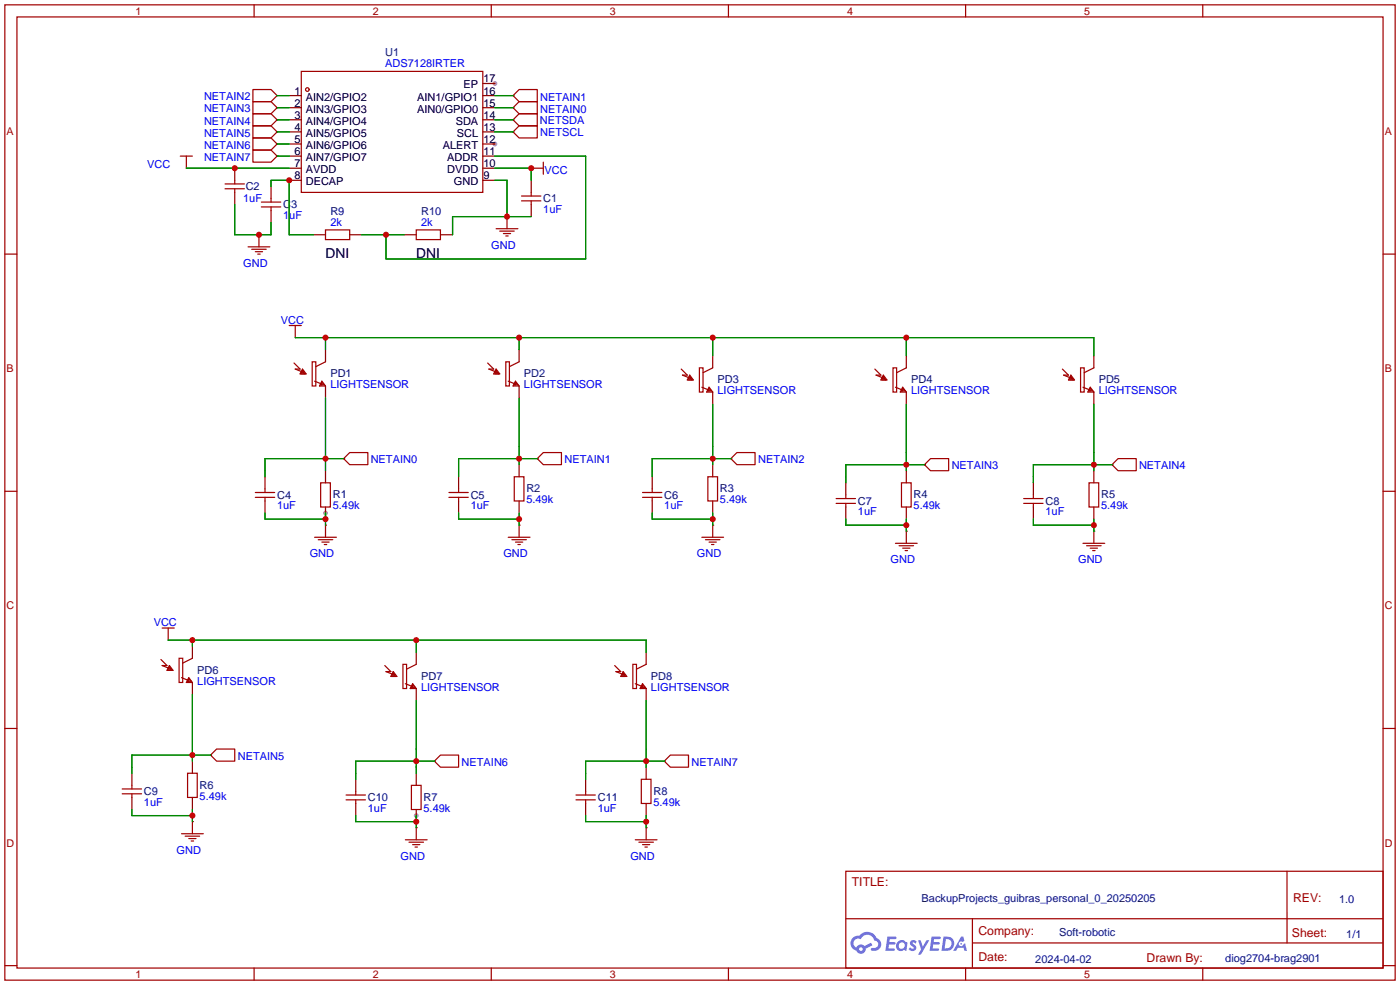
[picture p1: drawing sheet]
<svg xmlns="http://www.w3.org/2000/svg" width="294mm" height="207mm" viewBox="0 0 294 207" stroke-linecap="round" stroke-linejoin="round" font-family="sans-serif">
<g fill="#999">
<circle cx="103.9" cy="30.2" r=".51"/>
<circle cx="103.9" cy="17.5" r=".51"/>
<circle cx="68.3" cy="107.7" r=".51"/>
<circle cx="87.4" cy="171.2" r=".51"/>
</g>
<g fill="none" stroke="#a10000" stroke-width=".25">
<path d="M1 1h291.9v204.7h-291.9zM3.6 3.6h286.7v199.6h-286.7zM53.3 1v2.6M103.1 1v2.6M152.9 1v2.6M202.7 1v2.6M252.5 1v2.6M1 53.3h2.6M290.3 53.3h2.6M1 103.1h2.6M290.3 103.1h2.6M1 152.9h2.6"/>
<path d="M290.3 152.9h2.6M177.5 182.9h112.8v20.3h-112.8zM177.6 192.8h112.6M204.1 197.9h86.1M204.1 192.8v10.2M270.2 182.9v15M1 202.7h2.6M53.3 203.2v2.5M103.1 203.2v2.5M152.9 203.2v2.5M202.7 203.2v2.5M252.5 203.2v2.5"/>
<path d="M290.3 202.7h2.6"/>
</g>
<g fill="#5487ff">
<path d="M191.2 197.5l.5-.2 .4 .1 .3 .3-.2 .4a.33 .33 0 0 0-.3-.3 .33 .33 0 0 0-.4 .1l.1 .1a.86 .86 0 0 1 .7 .7 .86 .86 0 0 1-.3 .8l-.7 .1-.6-.4 .4-.4 .5 .3 .2-.1v-.2a.88 .88 0 0 1-.6-1.3z"/>
<path d="M192.7 197.4h.6l.4 1.3 .8-1.3h.6l-1.8 3h-.6l.6-1.1z"/>
<path d="M186.3 196.6h1.6l.3 .1-.1 .4h-1.3l-.1 .6h1.1l.2 .3-.3 .3h-1.1l-.1 .8h1.2l.1 .2-.1 .2-1.8 .1z"/>
<path d="M195.6 196.6h1.6l.2 .1v.4h-1.3l-.1 .6h1.1l.2 .3-.3 .3h-1.1l-.1 .8h1.2l.1 .2-.1 .2-1.9 .1z"/>
<path d="M201.7 196.6h.5l.3 .9-.5 .2a.5 .5 0 0 0-.7 .2 .5 .5 0 0 0 .3 .7 .5 .5 0 0 0 .6-.4l.4-.2 .4 1.6h-.6l-.1-.7h-1.2l-.4 .7h-.6z"/>
<path d="M198 196.6l-.4 3h1a1.51 1.51 0 0 0 1.7-1.5 1.51 1.51 0 0 0-1.8-1.5zM198.6 197.1a1.02 1.02 0 0 1 1.1 1.2 1.02 1.02 0 0 1-1.4 .8z"/>
<path d="M188.5 197.6a1.11 1.11 0 0 0-.3 1.6 1.11 1.11 0 0 0 1.6 .2l.5 .2 .2-1.7-.4-.2a1.02 1.02 0 0 0-1.6-.1zM188.6 198.5a.67 .67 0 0 1 1.3 0 .67 .67 0 0 1-1.3 0z"/>
<path d="M179 196.9a1.58 1.58 0 0 0 .8 2.6 1.01 1.01 0 0 0 1.1 .7 1.01 1.01 0 0 0 .8-1.1l1.4-.7-.3-.5-1.3 .7a1.03 1.03 0 0 0-1.7 .3 1 1 0 0 1-.5-1.4 1 1 0 0 1 1.4-.3 1.49 1.49 0 0 1 1.5-1 1.49 1.49 0 0 1 1.4 1.2 .82 .82 0 0 1 .7 1.1 .82 .82 0 0 1-1.2 .5l-.3 .1v.3a1.4 1.4 0 0 0 2-.6 1.4 1.4 0 0 0-.8-1.9 2.19 2.19 0 0 0-3.7-.5l-.8 .1zM180.3 199.2a.4 .4 0 0 1 .8 0 .4 .4 0 0 1-.8 0z"/>
<circle cx="201.8" cy="198.1" r=".19"/>
</g>
<g fill="none" stroke="#a10000" stroke-width=".25">
<path d="M53.1 18.8h3.8l1.3 1.3-1.3 1.2h-3.8zM63.2 15h38.1v25.4h-38.1zM37.8 32.8h2.6M39.1 32.8v2.5M47.2 38.6h4.1M47.2 39.6h4.1M49.3 37.8v.8M49.3 39.6v.8M53.1 21.3h3.8l1.3 1.3-1.3 1.3h-3.8zM53.1 23.9h3.8l1.3 1.2-1.3 1.3h-3.8zM53.1 26.4h3.8l1.3 1.3-1.3 1.3h-3.8zM53.1 29h3.8l1.3 1.2-1.3 1.3h-3.8z"/>
<path d="M53.1 31.5h3.8l1.3 1.3-1.3 1.2h-3.8zM107.7 20.1l1.3-1.3h3.8v2.5h-3.8zM107.7 22.6l1.3-1.3h3.8v2.6h-3.8zM107.7 27.7l1.3-1.3h3.8v2.6h-3.8zM109 23.9h3.8v2.5h-3.8l-1.3-1.3zM111.5 35.3h2.5M114 34v2.6M52.1 51.8h4.5M52.8 52.3h3.1M53.6 52.8h1.5M54.1 53.3h.5M54.4 49.3v2.5"/>
<path d="M54.9 43.4h4M54.9 42.4h4M56.9 41.7v.7M56.9 43.4v.8M68.3 48.3h5.1v2h-5.1zM87.4 48.3h5.1v2h-5.1zM104.1 48h4.6M104.9 48.5h3M105.7 49h1.5M106.2 49.5h.5M106.4 45.5v2.5M109.5 42.2h4"/>
<path d="M109.5 41.1h4M111.5 40.4v.7M111.5 42.2v.7M60.7 68.3h2.5M61.7 76.2l1.3 1.3h-1l1.2 .5M62 68.3v2.6M63.5 77.5l.8 1h-1.3zM63.5 78l.3 .2h-.6l.3-.5 .5 .8M65.5 75.9h.8v5.1h-.8zM68.3 75.9l-2 1.1M102.4 76.2l1.2 1.3h-1l1.3 .5M104.1 77.5l.8 1h-1.3z"/>
<path d="M104.1 78l.3 .2h-.5l.2-.5 .5 .8M106.2 75.9h.7v5.1h-.7zM109 75.9l-2.1 1.1M143 77.5l1.3 1.2h-1l1.2 .5M144.8 78.7l.7 1.1h-1.2zM144.8 79.2l.2 .3h-.5l.3-.5 .5 .8M146.8 77.2h.8v5.1h-.8zM149.6 77.2l-2 1M183.6 77.5l1.3 1.2h-1l1.3 .5M185.4 78.7l.8 1.1h-1.3zM185.4 79.2l.3 .3h-.5l.2-.5 .5 .8M187.5 77.2h.7v5.1h-.7z"/>
<path d="M190.2 77.2l-2 1M223 77.5l1.3 1.2h-1l1.2 .5M224.8 78.7l.8 1.1h-1.3zM224.8 79.2l.2 .3h-.5l.3-.5 .5 .8M226.8 77.2h.8v5.1h-.8zM229.6 77.2l-2 1M66 80l1.3 .5M67.6 80l.7 1h-1.2zM67.6 80.3l.5 .5h-.8zM67.6 80.5v.3M72.1 96.3l1.3-1.3h3.8v2.5h-3.8zM106.7 80l1.2 .5"/>
<path d="M108.2 80l.8 1h-1.3zM108.2 80.3l.5 .5h-.8zM108.2 80.5v.3M112.8 96.3l1.2-1.3h3.9v2.5h-3.9zM147.3 81.3l1.3 .5M148.8 81.3l.8 1h-1.3zM148.8 81.5l.6 .5h-.8zM148.8 81.8v.2M153.4 96.3l1.3-1.3h3.8v2.5h-3.8zM188 81.3l1.2 .5M189.5 81.3l.7 1h-1.2zM189.5 81.5l.5 .5h-.8z"/>
<path d="M189.5 81.8v.2M195.3 96.3h3.8v2.5h-3.8l-1.2-1.3zM227.3 81.3l1.3 .5M228.9 81.3l.7 1h-1.3zM228.9 81.5l.5 .5h-.8zM228.9 81.8v.2M233.4 97.5l1.3-1.2h3.8v2.5h-3.8zM53.6 104.4h4.1M53.6 103.4h4.1M55.6 102.6v.8M55.6 104.4v.8M66 112.8h4.6"/>
<path d="M66.8 113.3h3M67.3 101.3h2v5.1h-2zM67.6 113.8h1.5M68.1 114.3h.5M68.3 110.2v2.6M94.2 104.4h4.1M94.2 103.4h4.1M96.3 102.6v.8M96.3 104.4v.8M106.7 112.8h4.6M107.4 113.3h3.1M107.9 100.1h2.1v5.1h-2.1z"/>
<path d="M108.2 113.8h1.5M108.7 114.3h.5M109 110.2v2.6M134.9 104.4h4M134.9 103.4h4M136.9 102.6v.8M136.9 104.4v.8M147.3 112.8h4.6M148.1 113.3h3M148.6 100.1h2v5.1h-2zM148.8 113.8h1.6M149.4 114.3h.5"/>
<path d="M149.6 110.2v2.6M175.5 105.7h4.1M175.5 104.6h4.1M177.5 103.9v.7M177.5 105.7v.7M188 114h4.5M188.7 114.6h3.1M189.2 101.3h2.1v5.1h-2.1zM189.5 115.1h1.5M190 115.6h.5M190.2 111.5v2.5M214.9 105.7h4"/>
<path d="M214.9 104.6h4M216.9 103.9v.7M216.9 105.7v.7M227.3 114h4.6M228.1 114.6h3M228.6 101.3h2v5.1h-2zM228.9 115.1h1.5M229.4 115.6h.5M229.6 111.5v2.5M33.8 138.4l1.3 1.3h-1.1l1.3 .5M34 131.8h2.6M35.3 131.8v2.6"/>
<path d="M35.6 139.7l.7 1h-1.2zM37.6 138.2h.8v5.1h-.8zM40.4 138.2l-2 1M80.8 139.7l1.2 1.3h-1l1.3 .5M84.6 139.4h.7v5.1h-.7zM87.4 139.4l-2.1 1.1M129 139.7l1.3 1.3h-1l1.3 .5M132.8 139.4h.8v5.1h-.8zM135.6 139.4l-2 1.1M35.6 140.2l.2 .3h-.5l.3-.5 .5 .7M38.1 142.2l1.3 .5M39.6 142.2l.8 1.1h-1.3z"/>
<path d="M39.6 142.5l.5 .5h-.7zM39.6 142.7v.3M44.2 158.5l1.3-1.3h3.8v2.6h-3.8zM82.5 141l.8 1h-1.3zM82.5 141.5l.3 .2h-.5l.2-.5 .6 .8M85.1 143.5l1.3 .5M86.6 143.5l.8 1h-1.3zM86.6 143.8l.5 .5h-.7zM86.6 144v.3M92.5 158.5h3.8v2.5h-3.8l-1.3-1.2zM130.8 141l.8 1h-1.3zM130.8 141.5l.3 .2h-.5l.2-.5 .5 .8"/>
<path d="M133.3 143.5l1.3 .5M134.9 143.5l.7 1h-1.2zM134.9 143.8l.5 .5h-.8zM134.9 144v.3M139.4 159.8l1.3-1.3h3.8v2.5h-3.8zM25.7 166.6h4M25.7 165.6h4M27.7 164.8v.8M27.7 166.6v.8M38.1 175h4.6M38.9 175.5h3M39.4 162.3h2v5.1h-2z"/>
<path d="M39.6 176h1.5M40.1 176.5h.5M40.4 172.5v2.5M72.6 167.9h4.1M72.6 166.9h4.1M74.7 166.1v.8M74.7 167.9v.8M85.1 176.3h4.6M85.9 176.8h3M86.4 164.8h2v5.1h-2zM86.6 177.3h1.5M87.1 177.8h.5"/>
<path d="M87.4 173.7v2.6M120.9 167.9h4.1M120.9 166.9h4.1M122.9 166.1v.8M122.9 167.9v.8M133.3 176.3h4.6M134.1 176.8h3.1M134.6 163.6h2.1v5.1h-2.1zM134.9 177.3h1.5M135.4 177.8h.5M135.6 173.7v2.6"/>
<circle cx="64.5" cy="18.8" r=".38"/>
</g>
<g fill="none" stroke="#870000" stroke-width=".25">
<path d="M101.3 17.5h2.6M39.1 35.3h.1M49.3 35.3v2.5M56.9 39.1v2.6M58.2 20.1h.1M58.2 22.6h.1M58.2 25.1h.1M58.2 27.7h.1M58.2 30.2h.1M58.2 32.8h.1M60.7 20.1h2.5M60.7 22.6h2.5"/>
<path d="M60.7 25.1h2.5M60.7 27.7h2.5M60.7 30.2h2.5M60.7 32.8h2.5M60.7 35.3h2.5M60.7 37.8h2.5M101.3 20.1h2.6M101.3 22.6h2.6M101.3 25.1h2.6M101.3 27.7h2.6M101.3 30.2h2.6M101.3 32.8h2.6"/>
<path d="M101.3 35.3h2.6M101.3 37.8h2.6M107.7 20.1h.1M107.7 22.6h.1M107.7 25.1h.1M107.7 27.7h.1M111.5 35.3h.1M111.5 37.8v2.6M49.3 40.4v2.5M54.4 49.3h.1M56.9 44.2v2.5M65.8 49.3h2.5"/>
<path d="M73.4 49.3h2.5M84.8 49.3h2.6M92.5 49.3h2.5M106.4 45.5h.1M111.5 42.9v2.6M62 70.9h.1M68.3 73.4v2.5M109 73.4v2.5M149.6 74.7v2.5M190.2 74.7v2.5M229.6 74.7v2.5M68.3 81v2.6"/>
<path d="M68.3 98.8v2.5M72.1 96.3h.1M109 81v2.6M109 97.5v2.6M112.8 96.3h.1M149.6 82.3v2.5M149.6 97.5v2.6M153.4 96.3h.1M190.2 82.3v2.5M190.2 98.8v2.5M194.1 97.5h.1M229.6 82.3v2.5"/>
<path d="M229.6 98.8v2.5M233.4 97.5h.1M55.6 100.1v2.5M55.6 105.2v2.5M68.3 110.2h.1M68.3 106.4v2.6M96.3 100.1v2.5M96.3 105.2v2.5M109 110.2h.1M109 105.2v2.5M136.9 100.1v2.5M136.9 105.2v2.5"/>
<path d="M149.6 110.2h.1M149.6 105.2v2.5M177.5 101.3v2.6M177.5 106.4v2.6M190.2 111.5h.1M190.2 106.4v2.6M216.9 101.3v2.6M216.9 106.4v2.6M229.6 111.5h.1M229.6 106.4v2.6M35.3 134.4h.1M40.4 135.6v2.6"/>
<path d="M87.4 136.9v2.5M135.6 136.9v2.5M40.4 143.3v2.5M40.4 159.8v2.5M44.2 158.5h.1M87.4 144.5v2.6M91.2 159.8h.1M135.6 144.5v2.6M139.4 159.8h.1M27.7 162.3v2.5M27.7 167.4v2.5M40.4 172.5h.1"/>
<path d="M40.4 167.4v2.5M74.7 163.6v2.5M74.7 168.7v2.5M87.4 173.7h.1M87.4 162.3v2.5M87.4 169.9v2.6M122.9 163.6v2.5M122.9 168.7v2.5M135.6 173.7h.1M135.6 161v2.6M135.6 168.7v2.5"/>
</g>
<g fill="none" stroke="#008700" stroke-width=".25">
<path d="M39.1 35.3h21.6M56.9 39.1v-1.3h3.8v11.5h5.1M58.2 20.1h2.5M58.2 22.6h2.5M58.2 25.1h2.5M58.2 27.7h2.5M58.2 30.2h2.5M58.2 32.8h2.5M103.9 37.8h2.5v7.7M103.9 35.3h7.6v2.5M103.9 32.8h19v21.6h-41.9v-5.1M103.9 20.1h3.8"/>
<path d="M103.9 22.6h3.8M103.9 25.1h3.8M103.9 27.7h3.8M49.3 42.9v6.4h7.6v-2.6M75.9 49.3h8.9M111.5 45.5h-16.5v3.8M62 70.9h167.6v3.8M68.3 70.9v2.5M109 70.9v2.5M149.6 70.9v3.8M190.2 70.9v3.8M68.3 83.6v15.2"/>
<path d="M72.1 96.3h-16.5v3.8M109 83.6v13.9M112.8 96.3h-16.5v3.8M149.6 84.8v12.7M153.4 96.3h-16.5v3.8M190.2 84.8v14M194.1 97.5h-16.6v3.8M229.6 84.8v14M233.4 97.5h-16.5v3.8M55.6 107.7v1.3h12.7M68.3 107.7v2.5M96.3 107.7v1.3h12.7"/>
<path d="M109 107.7v2.5M136.9 107.7v1.3h12.7M149.6 107.7v2.5M177.5 109v1.2h12.7M190.2 109v2.5M216.9 109v1.2h12.7M229.6 109v2.5M35.3 134.4h100.3v2.5M40.4 134.4v1.2M87.4 134.4v2.5M40.4 145.8v14M44.2 158.5h-16.5v3.8"/>
<path d="M87.4 147.1v15.2M91.2 159.8h-16.5v3.8M135.6 147.1v13.9M139.4 159.8h-16.5v3.8M27.7 169.9v1.3h12.7M40.4 169.9v2.6M74.7 171.2v1.3h12.7M87.4 171.2v2.5M122.9 171.2v1.3h12.7M135.6 171.2v2.5"/>
</g>
<g fill="#c00">
<circle cx="60.7" cy="37.8" r=".63"/>
<circle cx="49.3" cy="35.3" r=".63"/>
<circle cx="54.4" cy="49.3" r=".63"/>
<circle cx="68.3" cy="96.3" r=".63"/>
<circle cx="68.3" cy="109" r=".63"/>
<circle cx="109" cy="109" r=".63"/>
<circle cx="109" cy="96.3" r=".63"/>
<circle cx="149.6" cy="109" r=".63"/>
<circle cx="149.6" cy="96.3" r=".63"/>
<circle cx="190.2" cy="110.2" r=".63"/>
<circle cx="190.2" cy="97.5" r=".63"/>
<circle cx="229.6" cy="110.2" r=".63"/>
<circle cx="229.6" cy="97.5" r=".63"/>
<circle cx="40.4" cy="171.2" r=".63"/>
<circle cx="40.4" cy="158.5" r=".63"/>
<circle cx="87.4" cy="172.5" r=".63"/>
<circle cx="87.4" cy="159.8" r=".63"/>
<circle cx="135.6" cy="172.5" r=".63"/>
<circle cx="135.6" cy="159.8" r=".63"/>
<circle cx="68.3" cy="70.9" r=".63"/>
<circle cx="109" cy="70.9" r=".63"/>
<circle cx="149.6" cy="70.9" r=".63"/>
<circle cx="190.2" cy="70.9" r=".63"/>
<circle cx="40.4" cy="134.4" r=".63"/>
<circle cx="87.4" cy="134.4" r=".63"/>
<circle cx="111.5" cy="35.3" r=".63"/>
<circle cx="106.4" cy="45.5" r=".63"/>
<circle cx="81" cy="49.3" r=".63"/>
</g>
<g font-size="2.9">
<text x="68.3" y="54.2">DNI</text>
<text x="87.4" y="54.2">DNI</text>
</g>
<g font-size="2.6" fill="#a00000">
<text x="178.8" y="186.1">TITLE:</text>
<text x="271.4" y="189.4">REV:</text>
<text x="205.4" y="196.3">Company:</text>
<text x="271.2" y="196.7">Sheet:</text>
<text x="205.4" y="201.8">Date:</text>
<text x="240.7" y="201.9">Drawn By:</text>
</g>
<g font-size="2.3" fill="#000080">
<text x="80.9" y="11.8">U1</text>
<text x="51.6" y="39.8">C2</text>
<text x="59.4" y="43.7">C3</text>
<text x="69.4" y="45.2">R9</text>
<text x="88.4" y="45.2">R10</text>
<text x="114" y="42.4">C1</text>
<text x="69.3" y="79.2">PD1</text>
<text x="110" y="79.2">PD2</text>
<text x="150.6" y="80.5">PD3</text>
<text x="191.3" y="80.5">PD4</text>
<text x="230.6" y="80.5">PD5</text>
<text x="58.2" y="104.6">C4</text>
<text x="69.8" y="104.6">R1</text>
<text x="98.8" y="104.6">C5</text>
<text x="110.5" y="103.3">R2</text>
<text x="139.4" y="104.6">C6</text>
<text x="151.1" y="103.3">R3</text>
<text x="180.1" y="105.9">C7</text>
<text x="191.8" y="104.6">R4</text>
<text x="219.5" y="105.9">C8</text>
<text x="231.1" y="104.6">R5</text>
<text x="41.4" y="141.4">PD6</text>
<text x="88.4" y="142.7">PD7</text>
<text x="136.7" y="142.7">PD8</text>
<text x="30.2" y="166.9">C9</text>
<text x="41.9" y="165.6">R6</text>
<text x="137.2" y="166.8">R8</text>
<text x="77.2" y="168.1">C10</text>
<text x="88.9" y="168.1">R7</text>
<text x="125.5" y="168.1">C11</text>
<text x="193.5" y="189.4">BackupProjects_guibras_personal_0_20250205</text>
<text x="281.1" y="189.5">1.0</text>
<text x="222.3" y="196.4">Soft-robotic</text>
<text x="282.6" y="197">1/1</text>
<text x="217.3" y="202">2024-04-02</text>
<text x="257.2" y="202">diog2704-brag2901</text>
</g>
<g font-size="2.3" fill="#00f">
<text x="80.9" y="14.1">ADS7128IRTER</text>
<text x="42.8" y="21.1">NETAIN2</text>
<text x="42.8" y="23.6">NETAIN3</text>
<text x="113.4" y="21.1">NETAIN1</text>
<text x="113.4" y="23.7">NETAIN0</text>
<text x="42.8" y="26.1">NETAIN4</text>
<text x="42.8" y="28.7">NETAIN5</text>
<text x="113.3" y="26.1">NETSDA</text>
<text x="113.4" y="28.6">NETSCL</text>
<text x="30.9" y="35.2">VCC</text>
<text x="42.8" y="31.2">NETAIN6</text>
<text x="42.8" y="33.8">NETAIN7</text>
<text x="114.3" y="36.5">VCC</text>
<text x="51" y="42.4">1uF</text>
<text x="59.4" y="45.9">1uF</text>
<text x="69.4" y="47.4">2k</text>
<text x="88.4" y="47.4">2k</text>
<text x="114" y="44.7">1uF</text>
<text x="103.1" y="52.2">GND</text>
<text x="51.1" y="56">GND</text>
<text x="58.9" y="68">VCC</text>
<text x="69.3" y="81.5">LIGHTSENSOR</text>
<text x="110" y="81.5">LIGHTSENSOR</text>
<text x="150.6" y="82.8">LIGHTSENSOR</text>
<text x="191.3" y="82.8">LIGHTSENSOR</text>
<text x="230.6" y="82.8">LIGHTSENSOR</text>
<text x="77.8" y="97.2">NETAIN0</text>
<text x="118.5" y="97.2">NETAIN1</text>
<text x="159.1" y="97.2">NETAIN2</text>
<text x="199.8" y="98.5">NETAIN3</text>
<text x="239.1" y="98.5">NETAIN4</text>
<text x="58.2" y="106.9">1uF</text>
<text x="69.8" y="106.9">5.49k</text>
<text x="98.8" y="106.9">1uF</text>
<text x="110.5" y="105.6">5.49k</text>
<text x="139.4" y="106.9">1uF</text>
<text x="151.1" y="105.6">5.49k</text>
<text x="191.8" y="106.9">5.49k</text>
<text x="231.1" y="106.9">5.49k</text>
<text x="180.1" y="108.1">1uF</text>
<text x="219.5" y="108.1">1uF</text>
<text x="65" y="117">GND</text>
<text x="105.7" y="117">GND</text>
<text x="146.3" y="117">GND</text>
<text x="186.9" y="118.3">GND</text>
<text x="226.3" y="118.3">GND</text>
<text x="32.3" y="131.5">VCC</text>
<text x="41.4" y="143.7">LIGHTSENSOR</text>
<text x="88.4" y="145">LIGHTSENSOR</text>
<text x="136.7" y="145">LIGHTSENSOR</text>
<text x="49.9" y="159.5">NETAIN5</text>
<text x="96.9" y="160.7">NETAIN6</text>
<text x="145.2" y="160.7">NETAIN7</text>
<text x="41.9" y="167.8">5.49k</text>
<text x="30.2" y="169.1">1uF</text>
<text x="77.2" y="170.4">1uF</text>
<text x="88.9" y="170.4">5.49k</text>
<text x="125.5" y="170.4">1uF</text>
<text x="137.2" y="169.1">5.49k</text>
<text x="37.1" y="179.2">GND</text>
<text x="84.1" y="180.5">GND</text>
<text x="132.3" y="180.5">GND</text>
</g>
<g font-size="2.3">
<text x="101.5" y="17.3">17</text>
<text x="61.8" y="19.8">1</text>
<text x="61.8" y="22.4">2</text>
<text x="64.2" y="21.1">AIN2/GPIO2</text>
<text x="64.2" y="23.6">AIN3/GPIO3</text>
<text x="87.6" y="23.6">AIN0/GPIO0</text>
<text x="87.6" y="21.1">AIN1/GPIO1</text>
<text x="97.3" y="18.6">EP</text>
<text x="101.5" y="22.4">15</text>
<text x="101.5" y="19.8">16</text>
<text x="61.8" y="24.9">3</text>
<text x="61.8" y="27.5">4</text>
<text x="61.8" y="30">5</text>
<text x="64.2" y="26.2">AIN4/GPIO4</text>
<text x="64.2" y="28.7">AIN5/GPIO5</text>
<text x="95.7" y="26.2">SDA</text>
<text x="95.9" y="28.7">SCL</text>
<text x="101.5" y="30">12</text>
<text x="101.5" y="27.5">13</text>
<text x="101.5" y="24.9">14</text>
<text x="61.8" y="32.5">6</text>
<text x="61.8" y="35.1">7</text>
<text x="64.2" y="31.3">AIN6/GPIO6</text>
<text x="64.2" y="33.8">AIN7/GPIO7</text>
<text x="93" y="31.3">ALERT</text>
<text x="93.9" y="33.8">ADDR</text>
<text x="101.5" y="35.1">10</text>
<text x="101.5" y="32.5">11</text>
<text x="61.8" y="37.6">8</text>
<text x="64.2" y="36.3">AVDD</text>
<text x="64.2" y="38.9">DECAP</text>
<text x="93.9" y="36.3">DVDD</text>
<text x="95.3" y="38.9">GND</text>
<text x="101.5" y="37.6">9</text>
</g>
<g font-size="2.2" fill="#a00000">
<text x="28.4" y="3.1">1</text>
<text x="78.2" y="3.1">2</text>
<text x="128" y="3.1">3</text>
<text x="177.8" y="3.1">4</text>
<text x="227.6" y="3.1">5</text>
<text x="1.4" y="28.3">A</text>
<text x="290.7" y="28.3">A</text>
<text x="1.4" y="78.1">B</text>
<text x="290.7" y="78.1">B</text>
<text x="1.4" y="127.9">C</text>
<text x="290.7" y="127.9">C</text>
<text x="1.4" y="177.7">D</text>
<text x="290.7" y="177.7">D</text>
<text x="28.4" y="205.3">1</text>
<text x="78.2" y="205.3">2</text>
<text x="128" y="205.3">3</text>
<text x="177.8" y="205.3">4</text>
<text x="227.6" y="205.3">5</text>
</g>
</svg>
